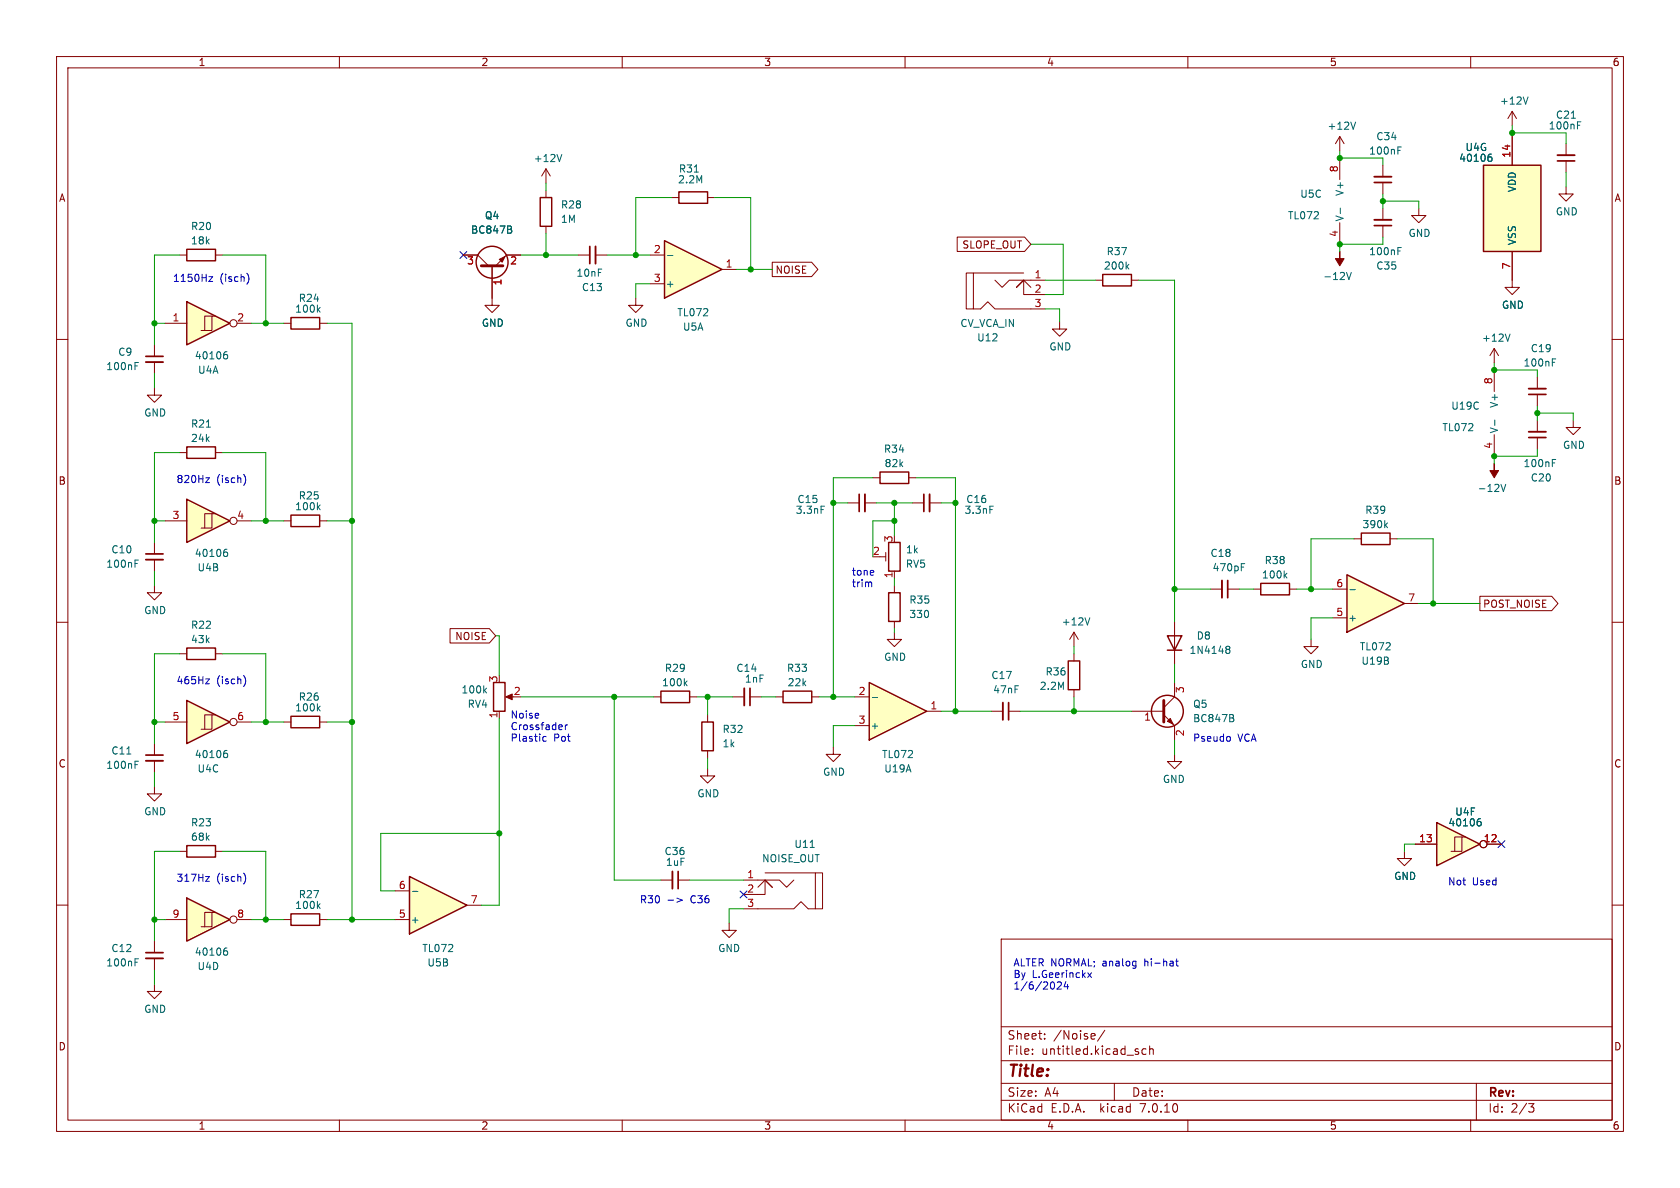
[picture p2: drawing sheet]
<svg xmlns="http://www.w3.org/2000/svg" width="297mm" height="210mm" viewBox="0 0 297 210" stroke-linecap="round" stroke-linejoin="round" font-family="sans-serif">
<g fill="none" stroke="#840000" stroke-width=".18">
<path d="M10 10h277v190h-277zM12 12h273v186h-273zM60 10v2M110 10v2M160 10v2M210 10v2M260 10v2M10 60h2M285 60h2M271.8 66.7v2M271.8 69.7v2.1M10 110h2"/>
<path d="M214 104.1h2M217 104.1h2.1M231.8 113v1.3h1.2l-1.2 1.3-1.3-1.3h1.3M285 110h2M10 160h2M116.8 155.6h2.1M119.9 155.6h2M131.4 155.6h6.4l1.3 1.2 1.2-1.2M134 156.8l1.3-1.2 1.2 1.2-1.2-1.2v2.5h-3.9M135.3 154.3h8.8M144.1 154.3h1.3v6.4h-1.3zM285 160h2"/>
<path d="M131.4 160.7h8.9l1.3-1.3 1.3 1.3h1.2M177 166h108v32h-108zM60 198v2M110 198v2M160 198v2M177 194.5h108M177 191.5h108M177 187.5h108M177 181.5h108M182.5 186.3v.1M182.5 185.5v.1M184.7 183.6v.1"/>
<path d="M184.7 182.8v.1M193.4 182.7l.2 .4-.7 .1M193.5 183.6l-.1 .1M195.3 182.1l-1.3 2M197 191.5v3M201.2 186v.3M202.6 185.5l-.4-.1-.3 .3v.4l.1 .2h.6M203.2 185.5l.3-.1 .3 .1 .1 .9M203.2 184.9v1.5M210 198v2M260 198v2M261 191.5v6.5"/>
<path d="M270.2 195.1h1l-.5 .6 .4 .1 .1 .5-.3 .3h-.4"/>
</g>
<path d="M270.3 68.7h3M216 102.6v3.1M118.9 154.1v3" fill="none" stroke="#840000" stroke-width=".33"/>
<path d="M270.3 69.7h3M217 102.6v3.1M119.9 154.1v3" fill="none" stroke="#840000" stroke-width=".3"/>
<path d="M274.4 64h.5M274.4 63.4h.6M219.4 99.6h.7M219.4 100.2h.5M143.2 149.8h.8" fill="none" stroke="#006464" stroke-width=".18"/>
<path d="M238.1 101.6l10.2 5.1-10.2 5.1z" fill="#ffffc2"/>
<path d="M238.1 101.6l10.2 5.1-10.2 5.1z" fill="none" stroke="#840000" stroke-width=".25"/>
<path d="M278.1 74.3v1.3h1.3l-1.3 1.2-1.2-1.2h1.2M235.6 109.2h2.5M235.6 104.1h2.5M248.3 106.7h2.5" fill="none" stroke="#840000" stroke-width=".18"/>
<path d="M238.7 104.2h.9" fill="none" stroke="#006464" stroke-width=".18"/>
<path d="M254 145.4l7.6 3.8-7.6 3.8z" fill="#ffffc2"/>
<g fill="none" stroke="#840000" stroke-width=".18">
<path d="M244.5 29.2v2M244.5 32.3v2M267.3 24.1v5.1M267.3 44.5v5M27.3 103.5v1.3h1.3l-1.3 1.2-1.3-1.2h1.3M248.3 150.5v1.3h1.3l-1.3 1.2-1.3-1.2h1.3M250.2 149.2h3.8M258.4 148h-1.2v2.5M259.1 148h-.7v2.5h-1.9M262.9 149.2h2.5M128.9 163.2v1.3h1.3l-1.3 1.2-1.3-1.2h1.3"/>
<circle cx="262.3" cy="149.2" r=".63"/>
</g>
<path d="M262.3 29.2h10.1v15.3h-10.1zM254 145.4l7.6 3.8-7.6 3.8z" fill="none" stroke="#840000" stroke-width=".25"/>
<path d="M247.1 26.6h.4M247.1 26h.6M263.3 27.7l.3 .1 .2 .2-.1 .4-.4 .1M263.6 27.2l-.3 .1M261.4 145.2l.3 .1 .2 .2-.1 .4-.4 .1M261.7 144.7l-.3 .1" fill="none" stroke="#006464" stroke-width=".18"/>
<path d="M262.3 29.2h10.1v15.3h-10.1z" fill="#ffffc2" stroke="#ffffc2" stroke-width=".18"/>
<path d="M243 31.2h3" fill="none" stroke="#840000" stroke-width=".33"/>
<path d="M243 32.3h3" fill="none" stroke="#840000" stroke-width=".3"/>
<path d="M72.4 154.9l10.1 5.1-10.1 5.1z" fill="#ffffc2"/>
<g fill="none" stroke="#840000" stroke-width=".25">
<path d="M206.4 112.4h2.5l-1.3 2.5zM206.4 114.9h2.5M222.9 103.1h5.1v2.1h-5.1zM116.8 122.2h5.1v2h-5.1zM124.1 127.6h2v5.1h-2zM72.4 154.9l10.1 5.1-10.1 5.1zM51.4 161.5h5.1v2.1h-5.1z"/>
<circle cx="206.4" cy="125.7" r="2.82"/>
</g>
<g fill="none" stroke="#840000" stroke-width=".18">
<path d="M236.9 24.1l-.8 1.3M236.9 24.1v2.6M236.9 24.1l.7 1.3M276.9 33v1.3h1.2l-1.2 1.3-1.3-1.3h1.3M276.9 25.4v2M276.9 28.4v2.1M271.8 74.3v2M271.8 77.3v2.1M207.6 109.9v7.6M221.6 104.1h1.3M228 104.1h1.2M115.6 123.2h1.2"/>
<path d="M121.9 123.2h1.3M125.1 135.9v1.3h1.3l-1.3 1.2-1.3-1.2h1.3M125.1 126.4v1.2M125.1 132.7v1.3M129.5 123.2h2.1M132.6 123.2h2M200 125.7h5.7M205.7 126.4l1.9 1.9v2.5M207.6 133.4v1.2h-1.2l1.2 1.3 1.3-1.3h-1.3M207.6 120.7v2.5l-1.9 1.9M69.8 157.5h2.6M50.2 162.6h1.2"/>
<path d="M56.5 162.6h1.3M69.8 162.6h2.6M82.5 160h2.6"/>
</g>
<g fill="none" stroke="#006464" stroke-width=".18">
<path d="M239.7 21.6l-.5 1.3M277.8 20.9h.7M278.9 22.1h.4M278.9 21.5h.6M265.4 85.6l.4 1.3 .4-1.3M274.4 81.8h.5M274.4 81.2h.6M216.8 114.7l.1 .1M216.8 114.3l.4-.1 .2 .2v.1l-.2 .3M216.9 114.8h.3M216.9 114.8h-.1M217.2 114.8l.2 .2v.4l-.2 .1h-.4"/>
<path d="M227.1 101.7l.4 .5M227.5 101.3l-.5 .5M121.1 120.7l.4 .5M121.5 120.4l-.5 .5M217.8 126.9l.3 .3v.3l-.2 .1M217.9 126.4l.2 .2-.2 .3M56.6 159.8l-.5 .4M72.9 157.6h1M56.2 160.1l.4 .5"/>
</g>
<path d="M205.7 123.8v3.8" fill="none" stroke="#840000" stroke-width=".51"/>
<g fill="#840000" stroke="#840000" stroke-width=".18">
<path d="M206.4 127.5l.5-.5 .5 1z"/>
<path d="M264.2 81.9v1.3h.7l-.7 1.3-.8-1.3h.8z"/>
</g>
<path d="M275.3 27.4h3.1M270.3 76.3h3M131.6 121.7v3" fill="none" stroke="#840000" stroke-width=".33"/>
<path d="M275.3 28.4h3.1M270.3 77.3h3M132.6 121.7v3" fill="none" stroke="#840000" stroke-width=".3"/>
<path d="M33 158.8l7.6 3.8-7.6 3.8z" fill="#ffffc2"/>
<g fill="none" stroke="#840000" stroke-width=".18">
<path d="M50.2 57.2h1.2M56.5 57.2h1.3M264.2 65.4v3.8M264.2 76.8v3.8M239.4 95.3h1.3M245.7 95.3h1.3M137.2 123.2h1.2M143.5 123.2h1.3M147.3 132.1v1.3h1.3l-1.3 1.2-1.3-1.2h1.3M29.2 162.6h3.8M37.5 161.3h-1.3v2.5M38.1 161.3h-.6v2.5h-1.9"/>
<path d="M41.9 162.6h2.5"/>
<circle cx="41.3" cy="162.6" r=".63"/>
</g>
<path d="M51.4 56.1h5.1v2.1h-5.1zM240.7 94.2h5v2.1h-5zM138.4 122.2h5.1v2h-5.1zM33 158.8l7.6 3.8-7.6 3.8z" fill="none" stroke="#840000" stroke-width=".25"/>
<path d="M56.2 54.7l.4 .5M56.6 54.3l-.5 .5M264.3 74.2v1M244.9 92.8l.4 .5M245.3 92.4l-.5 .5M39.8 168.1h.3l.1 .2v.4l-.4 .2M40.1 167.6h-.3" fill="none" stroke="#006464" stroke-width=".18"/>
<path d="M153.7 120.7l10.1 5-10.1 5.1z" fill="#ffffc2"/>
<path d="M51.4 126.6h5.1v2.1h-5.1zM87.2 120.7h2.1v5h-2.1zM153.7 120.7l10.1 5-10.1 5.1zM33 149.5h5.1v2h-5.1z" fill="none" stroke="#840000" stroke-width=".25"/>
<g fill="none" stroke="#840000" stroke-width=".18">
<path d="M267.3 19.7l-.7 1.3M267.3 19.7v2.5M267.3 19.7l.8 1.3M236.9 27.9v3.9M236.9 39.4v3.8M264.2 61.6l-.8 1.3M264.2 61.6v2.5M264.2 61.6l.7 1.3M27.3 139.1v1.2h1.3l-1.3 1.3-1.3-1.3h1.3M50.2 127.6h1.2M56.5 127.6h1.3M88.3 125.7v1.3"/>
<path d="M89.8 123.2h1M151.1 123.2h2.6M151.1 128.3h2.6M163.8 125.7h2.6M31.7 150.5h1.3M38.1 150.5h1.3M27.3 166.4v2M27.3 169.4v2.1"/>
</g>
<path d="M270.1 17.1l-.4 1.3M237 36.8v1M267 59.1l-.5 1.2M56.2 125.2l.4 .5M56.6 124.8l-.5 .5M85.6 122l.4 .5M86 121.7l-.5 .4M154.2 123.3h1M23.9 170.1h.4M23.9 169.5h.6" fill="none" stroke="#006464" stroke-width=".18"/>
<path d="M25.8 169.4h3" fill="none" stroke="#840000" stroke-width=".33"/>
<path d="M25.8 168.4h3" fill="none" stroke="#840000" stroke-width=".3"/>
<path d="M89.4 123.2l1.2-.5v1z" fill="#840000" stroke="#840000" stroke-width=".18"/>
<path d="M33 123.8l7.6 3.8-7.6 3.8z" fill="#ffffc2"/>
<g fill="none" stroke="#840000" stroke-width=".18">
<path d="M50.2 92.1h1.2M56.5 92.1h1.3M149.9 88.9h2M152.9 88.9h2M31.7 115.6h1.3M38.1 115.6h1.3M27.3 131.4v2.1M27.3 134.5v2M29.2 127.6h3.8M37.5 126.4h-1.3v2.5M38.1 126.4h-.6v2.5h-1.9M41.9 127.6h2.5"/>
<path d="M27.3 174v1.3h1.3l-1.3 1.2-1.3-1.2h1.3"/>
<circle cx="41.3" cy="127.6" r=".63"/>
</g>
<path d="M51.4 91.1h5.1v2h-5.1zM33 114.6h5.1v2h-5.1zM33 123.8l7.6 3.8-7.6 3.8z" fill="none" stroke="#840000" stroke-width=".25"/>
<path d="M56.2 89.6l.4 .5M56.6 89.3l-.5 .5M145.2 89.5h.6M22.4 133.3h.7M23.9 135.2h.4M23.9 134.6h.6M39.8 133.1l.3 .1 .1 .2v.4l-.4 .1M40.1 132.7h-.3" fill="none" stroke="#006464" stroke-width=".18"/>
<path d="M152.9 87.4v3M25.8 134.5h3" fill="none" stroke="#840000" stroke-width=".33"/>
<path d="M151.9 87.4v3M25.8 133.5h3" fill="none" stroke="#840000" stroke-width=".3"/>
<path d="M33 88.3l7.6 3.8-7.6 3.8z" fill="#ffffc2"/>
<g fill="none" stroke="#840000" stroke-width=".18">
<path d="M27.3 68.6v1.3h1.3l-1.3 1.2-1.3-1.2h1.3M27.3 61v2M27.3 64v2M27.3 95.9v2M27.3 98.9v2.1M29.2 92.1h3.8M31.7 80h1.3M37.5 90.8h-1.3v2.5M38.1 90.8h-.6v2.5h-1.9M38.1 80h1.3M41.9 92.1h2.5"/>
<circle cx="41.3" cy="92.1" r=".63"/>
</g>
<path d="M33 79h5.1v2h-5.1zM33 88.3l7.6 3.8-7.6 3.8z" fill="none" stroke="#840000" stroke-width=".25"/>
<path d="M23.9 64.7h.4M23.9 64.1h.6M36.5 75.5h.7M23.9 99.6h.4M23.9 99h.6M39.8 97.6h.3l.1 .2v.4l-.4 .2M40.1 97.1l-.3 .1" fill="none" stroke="#006464" stroke-width=".18"/>
<path d="M25.8 64h3M25.8 98.9h3" fill="none" stroke="#840000" stroke-width=".33"/>
<path d="M25.8 63h3M25.8 97.9h3" fill="none" stroke="#840000" stroke-width=".3"/>
<path d="M33 53.3l7.6 3.9-7.6 3.8z" fill="#ffffc2"/>
<g fill="none" stroke="#840000" stroke-width=".18">
<path d="M118.7 34.9h1.3M125.1 34.9h1.3M29.2 57.2h3.8M31.7 45.1h1.3M37.5 55.9h-1.3v2.5M38.1 55.9h-.6v2.5h-1.9M38.1 45.1h1.3M41.9 57.2h2.5M102.2 45.1h2.1M105.3 45.1h2M112.4 52.7v1.3h1.3l-1.3 1.2-1.3-1.2h1.3M170.8 48.3h1.3v6.3h-1.3z"/>
<path d="M172.1 54.6h1.3l1.2-1.3 1.3 1.3h8.9M172.1 48.3h8.9M175.9 49.5l1.3 1.3 1.2-1.3h6.4M182.2 50.8l-1.2-1.3-1.3 1.3 1.3-1.3v2.6h3.8M187.3 56.9v1.3h1.3l-1.3 1.2-1.2-1.2h1.2M193.7 49.5h1.2M200 49.5h1.3M154.3 84.5h1.3M155.6 98.4h1M156.6 97.7v1.5M160.7 84.5h1.2M161.3 88.9h2"/>
<path d="M164.3 88.9h2.1M158.1 111.8v1.2h1.3l-1.3 1.3-1.3-1.3h1.3M158.1 101v1.2M158.1 103.5v1.3M158.1 109.9v1.2M189.9 111.8v2.5M189.9 115.6v1.2M189.9 111.8l-.8 1.2M189.9 111.8l.7 1.2M175.3 125.7h2M178.3 125.7h2M189.9 121.9v1.3"/>
<circle cx="41.3" cy="57.1" r=".63"/>
</g>
<path d="M120 33.9h5.1v2h-5.1zM33 44.1h5.1v2h-5.1zM33 53.3l7.6 3.9-7.6 3.8zM194.9 48.5h5.1v2h-5.1zM155.6 83.4h5.1v2.1h-5.1zM157.1 95.9h2v5.1h-2zM157.1 104.8h2v5.1h-2zM188.8 116.8h2.1v5.1h-2.1z" fill="none" stroke="#840000" stroke-width=".25"/>
<path d="M122.7 30.4h.8M199.2 47.1l.4 .5M199.6 46.7l-.5 .5M238 48.2l.5 1.2 .4-1.2M39.8 62.7h.3l.1 .2v.4l-.4 .1M40.1 62.2h-.3M175 89.5h.6M192.7 109.2l-.5 1.3" fill="none" stroke="#006464" stroke-width=".18"/>
<path d="M105.3 43.6v3M164.3 87.4v3M177.3 124.2v3.1" fill="none" stroke="#840000" stroke-width=".33"/>
<path d="M104.3 43.6v3M163.3 87.4v3M178.3 124.2v3.1" fill="none" stroke="#840000" stroke-width=".3"/>
<path d="M236.9 44.5v1.2h.7l-.7 1.3-.8-1.3h.8z" fill="#840000" stroke="#840000" stroke-width=".18"/>
<path d="M117.5 42.5l10.1 5.1-10.1 5.1z" fill="#ffffc2"/>
<g fill="none" stroke="#840000" stroke-width=".25">
<path d="M95.5 34.9h2v5.1h-2zM117.5 42.5l10.1 5.1-10.1 5.1z"/>
<circle cx="87" cy="46.4" r="2.82"/>
</g>
<g fill="none" stroke="#840000" stroke-width=".18">
<path d="M96.5 29.8v2.6M96.5 33.7v1.2M96.5 29.8l-.7 1.3M96.5 29.8l.8 1.3M244.5 36.8v2.1M244.5 39.9v2M250.8 36.8v1.3h1.3l-1.3 1.3-1.2-1.3h1.2M267.3 24.1v5.1M81.9 45.1h2.6l1.9 1.9M87 47v7h1.3l-1.3 1.2-1.3-1.2h1.3M92.1 45.1h-2.6l-1.9 1.9M96.5 40v1.3"/>
<path d="M114.9 45.1h2.6M114.9 50.2h2.6M127.6 47.6h2.6M136.5 46.4h7l1.1 1.2-1.1 1.3h-7zM169.2 41.9h11.9l1.1 1.3-1.1 1.3h-11.9zM267.3 44.5v6.3h1.3l-1.3 1.3-1.2-1.3h1.2M79.6 111.1h6.9l1.1 1.3-1.1 1.3h-6.9zM261.6 105.4h12.7l1.1 1.3-1.1 1.3h-12.7zM250.2 149.2h3.8M262.9 149.2h2.5"/>
<circle cx="262.3" cy="149.2" r=".63"/>
</g>
<path d="M99.3 27.3l-.4 1.3M263.3 27.7l.3 .1 .2 .2-.1 .4-.4 .1M263.6 27.2l-.3 .1M90.2 40.6l.3 .2-.1 .3-.2 .1M90.3 40l.1 .2-.1 .3M118 45.2h1M247.1 44.4h.4M247.1 43.8h.6M261.4 145.2l.3 .1 .2 .2-.1 .4-.4 .1M261.7 144.7l-.3 .1" fill="none" stroke="#006464" stroke-width=".18"/>
<path d="M85.1 47h3.8" fill="none" stroke="#840000" stroke-width=".51"/>
<path d="M88.3 45.8l1-.5-.5 1.1z" fill="#840000" stroke="#840000" stroke-width=".18"/>
<path d="M243 38.9h3" fill="none" stroke="#840000" stroke-width=".33"/>
<path d="M243 39.9h3" fill="none" stroke="#840000" stroke-width=".3"/>
<g fill="none" stroke="#0000c2" stroke-width=".18">
<path d="M36.9 48.9h.7l-.7 .9h.7M43.6 48.3a1.46 1.46 0 0 1 0 1.9M36.4 84.5h.6l-.6 .8h.6M43.1 83.9a1.46 1.46 0 0 1 0 1.9M43.1 119.4a1.46 1.46 0 0 1 0 2M153.9 102.9l.2 .2v.6M36.4 120h.6l-.6 .9h.6M96 130.8l.2 .2h.4M96.6 130.2h-.4l-.2 .2M99.9 128.1v.9M100.3 128.1l-.4 .3M217.3 130.2l.2 .2v.4l-.2 .2"/>
<path d="M36.4 154.9h.6l-.6 .9h.6M43.1 154.3a1.46 1.46 0 0 1 0 2M118.1 159.1h1M119.7 158.8l.9 .3-.9 .4M187.1 173.6l-.2 .1M187.4 173.6l.2 .2v.3l-.7 .7h.7M188.4 173.5l-.3 .9h.8M188.7 174v.8M192.3 172l.7 .8M193 172l-.7 .8M207.8 169.9h.5M208 169.5v1.1l.3 .2"/>
</g>
<g fill="none" stroke="#009600" stroke-width=".18">
<path d="M96.5 32.4v1.3M118.7 34.9h-6.3v10.2M126.4 34.9h6.3v12.7M236.9 26.7v1.2h7.6v1.3M244.5 34.3v2.5M244.5 35.6h6.3v1.2M267.3 22.2v1.9M267.3 23.5h9.6v1.9M276.9 30.5v2.5M27.3 57.2h1.9M31.7 45.1h-4.4v15.9M39.4 45.1h7.6v12.1"/>
<path d="M44.4 57.2h5.8M57.8 57.2h4.4v105.4M92.1 45.1h10.1M96.5 41.3v3.8M107.3 45.1h7.6M114.9 50.2h-2.5v2.5M130.2 47.6h6.3M182.2 43.2h5.8v8.9h-3.2M184.8 54.6h2.5v2.3M184.8 49.5h8.9M201.3 49.5h6.3v60.4M244.5 41.9v1.3h-7.6v1.3"/>
<path d="M27.3 66v2.6M264.2 64.1v1.3h7.6v1.3M271.8 71.8v2.5M271.8 79.4v1.2h-7.6v1.3M271.8 73h6.3v1.3M27.3 92.1h1.9M31.7 80h-4.4v15.9M39.4 80h7.6v12.1M44.4 92.1h5.8M57.8 92.1h4.4M147.3 88.9h2.6M154.3 84.5h-7v38.7"/>
<path d="M154.9 88.9h6.4M158.1 92.1h-3.8v6.3M158.1 88.9v5.7M161.9 84.5h7v41.2M166.4 88.9h2.5M239.4 95.3h-7.6v8.8M247 95.3h6.4v11.4M27.3 101v2.5M31.7 115.6h-4.4v15.8M39.4 115.6h7.6v12M87.6 112.4h.7v7M158.1 102.2v1.3"/>
<path d="M158.1 111.1v.7M189.9 114.3v1.3M207.6 104.1h6.4M207.6 117.5v3.2M219.1 104.1h2.5M229.2 104.1h6.4M235.6 109.2h-3.8v3.8M250.8 106.7h10.8M27.3 136.5v2.6M27.3 127.6h1.9M44.4 127.6h5.8M57.8 127.6h4.4"/>
<path d="M88.3 127v33h-3.2M92.1 123.2h23.5M108.6 123.2v32.4h8.2M123.2 123.2h6.3M125.1 123.2v3.2M125.1 134v1.9M134.6 123.2h2.6M144.8 123.2h6.3M151.1 128.3h-3.8v3.8M166.4 125.7h8.9M180.3 125.7h19.7M189.9 123.2v2.5"/>
<path d="M207.6 130.8v2.6M31.7 150.5h-4.4v15.9M39.4 150.5h7.6v12.1M88.3 147.3h-21v10.2h2.5M121.9 155.6h9.5M250.2 149.2h-1.9v1.3M27.3 171.5v2.5M27.3 162.6h1.9M44.4 162.6h5.8M57.8 162.6h12M131.4 160.7h-2.5v2.5"/>
</g>
<path d="M81.3 44.5l1.2 1.2M82.5 44.5l-1.2 1.2M130.8 157.5l1.3 1.2M132.1 157.5l-1.3 1.2M264.8 148.6l1.2 1.2M266 148.6l-1.2 1.2" fill="none" stroke="#000084" stroke-width=".18"/>
<g fill="#009600" stroke="#009600" stroke-width=".18">
<circle cx="231.8" cy="104.1" r=".46"/>
<circle cx="207.6" cy="104.1" r=".46"/>
<circle cx="189.9" cy="125.7" r=".46"/>
<circle cx="125.1" cy="123.2" r=".46"/>
<circle cx="147.3" cy="123.2" r=".46"/>
<circle cx="108.6" cy="123.2" r=".46"/>
<circle cx="147.3" cy="88.9" r=".46"/>
<circle cx="88.3" cy="147.3" r=".46"/>
<circle cx="47" cy="127.6" r=".46"/>
<circle cx="62.2" cy="127.6" r=".46"/>
<circle cx="27.3" cy="162.6" r=".46"/>
<circle cx="62.2" cy="162.6" r=".46"/>
<circle cx="47" cy="162.6" r=".46"/>
<circle cx="264.2" cy="80.6" r=".46"/>
<circle cx="271.8" cy="73" r=".46"/>
<circle cx="253.4" cy="106.7" r=".46"/>
<circle cx="264.2" cy="65.4" r=".46"/>
<circle cx="27.3" cy="92.1" r=".46"/>
<circle cx="27.3" cy="127.6" r=".46"/>
<circle cx="27.3" cy="57.2" r=".46"/>
<circle cx="62.2" cy="92.1" r=".46"/>
<circle cx="47" cy="92.1" r=".46"/>
<circle cx="168.9" cy="125.7" r=".46"/>
<circle cx="158.1" cy="88.9" r=".46"/>
<circle cx="168.9" cy="88.9" r=".46"/>
<circle cx="158.1" cy="92.1" r=".46"/>
<circle cx="112.4" cy="45.1" r=".46"/>
<circle cx="47" cy="57.2" r=".46"/>
<circle cx="132.7" cy="47.6" r=".46"/>
<circle cx="96.5" cy="45.1" r=".46"/>
<circle cx="244.5" cy="35.6" r=".46"/>
<circle cx="267.3" cy="23.5" r=".46"/>
<circle cx="236.9" cy="27.9" r=".46"/>
<circle cx="236.9" cy="43.2" r=".46"/>
</g>
<text font-size="2.8" fill="#840000" x="178" y="190.9">Title:</text>
<g font-size="2.1" fill="#840000">
<text x="178" y="184">Sheet:</text>
<text x="186.2" y="184">/Noise/</text>
<text x="178" y="186.7">File:</text>
<text x="184.1" y="186.7">untitled.kicad_sch</text>
<text x="178" y="196.9">KiCad</text>
<text x="178" y="194.1">Size:</text>
<text x="184.7" y="194.1">A4</text>
<text x="185.7" y="196.9">E.D.A.</text>
<text x="194.6" y="196.9">kicad</text>
<text x="200" y="194.1">Date:</text>
<text x="201.8" y="196.9">7.0.10</text>
<text x="263" y="194.3">Rev:</text>
<text x="263" y="196.9">Id:</text>
<text x="267.1" y="196.9">2/3</text>
</g>
<g font-size="1.8" fill="#840000">
<text x="35" y="11.9">1</text>
<text x="85" y="11.9">2</text>
<text x="135" y="11.9">3</text>
<text x="185" y="11.9">4</text>
<text x="235" y="11.9">5</text>
<text x="285" y="11.9">6</text>
<text x="10.3" y="35.9">A</text>
<text x="285.3" y="35.9">A</text>
<text x="170" y="44.1">SLOPE_OUT</text>
<text x="137" y="48.6">NOISE</text>
<text x="10.3" y="85.9">B</text>
<text x="285.3" y="85.9">B</text>
<text x="262.1" y="107.6">POST_NOISE</text>
<text x="80.4" y="113.3">NOISE</text>
<text x="10.3" y="135.9">C</text>
<text x="285.3" y="135.9">C</text>
<text x="10.3" y="185.9">D</text>
<text x="285.3" y="185.9">D</text>
<text x="35" y="199.9">1</text>
<text x="85" y="199.9">2</text>
<text x="135" y="199.9">3</text>
<text x="185" y="199.9">4</text>
<text x="235" y="199.9">5</text>
<text x="285" y="199.9">6</text>
</g>
<g font-size="1.8" fill="#006464">
<text x="234.6" y="23.1">+12V</text>
<text x="265.1" y="18.7">+12V</text>
<text x="273.7" y="23.1">100nF</text>
<text x="275" y="21.2">C21</text>
<text x="94.3" y="28.9">+12V</text>
<text x="241.9" y="27.5">100nF</text>
<text x="243.2" y="25">C34</text>
<text x="257.9" y="28.8">40106</text>
<text x="259" y="26.9">U4G</text>
<text x="119.8" y="32.6">2.2M</text>
<text x="119.9" y="30.7">R31</text>
<text x="229.8" y="35.2">U5C</text>
<text x="237.7" y="34.7" transform="rotate(-90 237.7 34.7)">V+</text>
<text x="268.2" y="34.1" transform="rotate(-90 268.2 34.1)">VDD</text>
<text x="33.7" y="40.9">R20</text>
<text x="83.2" y="41.5">BC847B</text>
<text x="85.6" y="39">Q4</text>
<text x="99.1" y="39.6">1M</text>
<text x="99.1" y="37.1">R28</text>
<text x="227.6" y="39">TL072</text>
<text x="237.7" y="39.2" transform="rotate(-90 237.7 39.2)">V-</text>
<text x="274.9" y="38.3">GND</text>
<text x="33.7" y="43.4">18k</text>
<text x="195.1" y="47.9">200k</text>
<text x="195.5" y="45.3">R37</text>
<text x="241.9" y="45.3">100nF</text>
<text x="243.2" y="47.9">C35</text>
<text x="248.9" y="42.1">GND</text>
<text x="268.2" y="43.4" transform="rotate(-90 268.2 43.4)">VSS</text>
<text x="52.7" y="53.6">R24</text>
<text x="101.8" y="49.1">10nF</text>
<text x="102.8" y="51.7">C13</text>
<text x="117.6" y="51">+</text>
<text x="233.8" y="49.7">-12V</text>
<text x="52.1" y="55.5">100k</text>
<text x="85.1" y="58">GND</text>
<text x="110.5" y="58">GND</text>
<text x="119.6" y="56.1">TL072</text>
<text x="120.6" y="58.6">U5A</text>
<text x="169.7" y="58">CV_VCA_IN</text>
<text x="265.4" y="54.8">GND</text>
<text x="18.7" y="65.6">100nF</text>
<text x="20.8" y="63.1">C9</text>
<text x="34.3" y="63.7">40106</text>
<text x="172.6" y="60.6">U12</text>
<text x="185.4" y="62.2">GND</text>
<text x="261.9" y="60.6">+12V</text>
<text x="269.3" y="65">100nF</text>
<text x="270.5" y="62.5">C19</text>
<text x="34.9" y="66.3">U4A</text>
<text x="25.4" y="73.8">GND</text>
<text x="33.7" y="75.8">R21</text>
<text x="254.9" y="76.4">TL072</text>
<text x="256.5" y="72.6">U19C</text>
<text x="265" y="76.7" transform="rotate(-90 265 76.7)">V-</text>
<text x="265" y="72.2" transform="rotate(-90 265 72.2)">V+</text>
<text x="33.7" y="78.3">24k</text>
<text x="156.2" y="80.2">R34</text>
<text x="156.3" y="82.8">82k</text>
<text x="269.3" y="82.8">100nF</text>
<text x="276.2" y="79.6">GND</text>
<text x="52.7" y="88.5">R25</text>
<text x="140.9" y="89.1">C15</text>
<text x="170.7" y="89.1">C16</text>
<text x="261.1" y="87.2">-12V</text>
<text x="270.5" y="85.3">C20</text>
<text x="52.1" y="90.4">100k</text>
<text x="140.6" y="91">3.3nF</text>
<text x="170.4" y="91">3.3nF</text>
<text x="240.8" y="93.6">390k</text>
<text x="241.3" y="91">R39</text>
<text x="18.7" y="100.6">100nF</text>
<text x="19.6" y="98">C10</text>
<text x="34.3" y="98.7">40106</text>
<text x="34.8" y="101.2">U4B</text>
<text x="160" y="100.6">RV5</text>
<text x="160.1" y="98">1k</text>
<text x="213.9" y="98.7">C18</text>
<text x="214.3" y="101.2">470pF</text>
<text x="223.5" y="99.9">R38</text>
<text x="160.7" y="106.9">R35</text>
<text x="223" y="102.5">100k</text>
<text x="25.4" y="108.8">GND</text>
<text x="33.7" y="113.9">43k</text>
<text x="33.7" y="111.4">R22</text>
<text x="160.7" y="109.4">330</text>
<text x="187.6" y="110.8">+12V</text>
<text x="211.5" y="113.3">D8</text>
<text x="238.3" y="110.1">+</text>
<text x="117.4" y="119">R29</text>
<text x="130.1" y="119">C14</text>
<text x="139" y="119">R33</text>
<text x="156.2" y="117">GND</text>
<text x="184.7" y="119.6">R36</text>
<text x="210.2" y="115.8">1N4148</text>
<text x="229.9" y="118.3">GND</text>
<text x="240.3" y="115.2">TL072</text>
<text x="240.6" y="117.7">U19B</text>
<text x="52.1" y="126">100k</text>
<text x="52.7" y="124.1">R26</text>
<text x="81.5" y="122.8">100k</text>
<text x="82.6" y="125.3">RV4</text>
<text x="116.9" y="121.5">100k</text>
<text x="131.6" y="120.9">1nF</text>
<text x="139.1" y="121.5">22k</text>
<text x="175.2" y="120.2">C17</text>
<text x="175.5" y="122.8">47nF</text>
<text x="183.7" y="122.1">2.2M</text>
<text x="210.8" y="125.3">Q5</text>
<text x="127.6" y="129.8">R32</text>
<text x="153.8" y="129.1">+</text>
<text x="210.8" y="127.9">BC847B</text>
<text x="18.7" y="136.1">100nF</text>
<text x="19.6" y="133.6">C11</text>
<text x="34.3" y="134.2">40106</text>
<text x="34.8" y="136.8">U4C</text>
<text x="127.6" y="132.3">1k</text>
<text x="145.4" y="137.3">GND</text>
<text x="155.8" y="134.2">TL072</text>
<text x="156.2" y="136.8">U19A</text>
<text x="123.2" y="141.1">GND</text>
<text x="205.5" y="138.6">GND</text>
<text x="25.4" y="144.3">GND</text>
<text x="33.7" y="148.8">68k</text>
<text x="33.7" y="146.3">R23</text>
<text x="256" y="146.3">40106</text>
<text x="257.2" y="144.4">U4F</text>
<text x="117.4" y="151.4">C36</text>
<text x="117.6" y="153.3">1uF</text>
<text x="134.6" y="152.6">NOISE_OUT</text>
<text x="140.3" y="150.1">U11</text>
<text x="246.4" y="155.8">GND</text>
<text x="52.1" y="160.9">100k</text>
<text x="52.7" y="159">R27</text>
<text x="72.5" y="163.4">+</text>
<text x="18.7" y="171">100nF</text>
<text x="19.6" y="168.5">C12</text>
<text x="34.3" y="169.1">40106</text>
<text x="34.8" y="171.7">U4D</text>
<text x="74.6" y="168.5">TL072</text>
<text x="75.5" y="171">U5B</text>
<text x="126.9" y="168.5">GND</text>
<text x="25.4" y="179.2">GND</text>
</g>
<g font-size="1.8" fill="#a90000">
<text x="267.1" y="28" transform="rotate(-90 267.1 28)">14</text>
<text x="236.6" y="30.6" transform="rotate(-90 236.6 30.6)">8</text>
<text x="236.6" y="42" transform="rotate(-90 236.6 42)">4</text>
<text x="82.5" y="47.1">3</text>
<text x="90.1" y="47.1">2</text>
<text x="115.5" y="44.8">2</text>
<text x="128.2" y="47.4">1</text>
<text x="267.1" y="47.7" transform="rotate(-90 267.1 47.7)">7</text>
<text x="89" y="50.6" transform="rotate(-90 89 50.6)">1</text>
<text x="115.5" y="49.9">3</text>
<text x="182.8" y="49.3">1</text>
<text x="182.8" y="51.8">2</text>
<text x="30.4" y="56.9">1</text>
<text x="41.8" y="56.9">2</text>
<text x="182.8" y="54.4">3</text>
<text x="263.9" y="68" transform="rotate(-90 263.9 68)">8</text>
<text x="263.9" y="79.4" transform="rotate(-90 263.9 79.4)">4</text>
<text x="30.4" y="91.8">3</text>
<text x="41.8" y="91.8">4</text>
<text x="157.9" y="96" transform="rotate(-90 157.9 96)">3</text>
<text x="154.2" y="98.2">2</text>
<text x="157.9" y="102.3" transform="rotate(-90 157.9 102.3)">1</text>
<text x="236.1" y="103.9">6</text>
<text x="248.8" y="106.4">7</text>
<text x="236.1" y="109">5</text>
<text x="88" y="120.7" transform="rotate(-90 88 120.7)">3</text>
<text x="90.7" y="122.9">2</text>
<text x="151.7" y="122.9">2</text>
<text x="164.4" y="125.5">1</text>
<text x="209.6" y="122.6" transform="rotate(-90 209.6 122.6)">3</text>
<text x="30.4" y="127.4">5</text>
<text x="41.8" y="127.4">6</text>
<text x="88" y="127.1" transform="rotate(-90 88 127.1)">1</text>
<text x="151.7" y="128">3</text>
<text x="202.2" y="127.7">1</text>
<text x="209.6" y="130.2" transform="rotate(-90 209.6 130.2)">2</text>
<text x="250.8" y="149">13</text>
<text x="262.2" y="149">12</text>
<text x="132" y="155.3">1</text>
<text x="70.4" y="157.2">6</text>
<text x="83.1" y="159.8">7</text>
<text x="132" y="157.9">2</text>
<text x="132" y="160.4">3</text>
<text x="30.4" y="162.3">9</text>
<text x="41.8" y="162.3">8</text>
<text x="70.4" y="162.3">5</text>
</g>
<g font-size="1.8" fill="#0000c2">
<text x="30.5" y="49.9">1150Hz</text>
<text x="38.8" y="49.9">(isch)</text>
<text x="31.1" y="85.5">820Hz</text>
<text x="38.3" y="85.5">(isch)</text>
<text x="150.5" y="101.8">tone</text>
<text x="150.5" y="103.9">trim</text>
<text x="31.1" y="121">465Hz</text>
<text x="38.3" y="121">(isch)</text>
<text x="90.2" y="127.1">Noise</text>
<text x="90.2" y="129.2">Crossfader</text>
<text x="90.2" y="131.2">Plastic</text>
<text x="97.9" y="131.2">Pot</text>
<text x="210.8" y="131.2">Pseudo</text>
<text x="218.8" y="131.2">VCA</text>
<text x="31.1" y="156">317Hz</text>
<text x="38.3" y="156">(isch)</text>
<text x="113" y="159.8">R30</text>
<text x="122.2" y="159.8">C36</text>
<text x="255.9" y="156.6">Not</text>
<text x="260.3" y="156.6">Used</text>
<text x="179.1" y="170.9">ALTER NORMAL; analog</text>
<text x="179.1" y="173">By</text>
<text x="182.5" y="173">L.Geerinckx</text>
<text x="202.6" y="170.9">hi-hat</text>
<text x="179.1" y="175">1/6/2024</text>
</g>
</svg>
